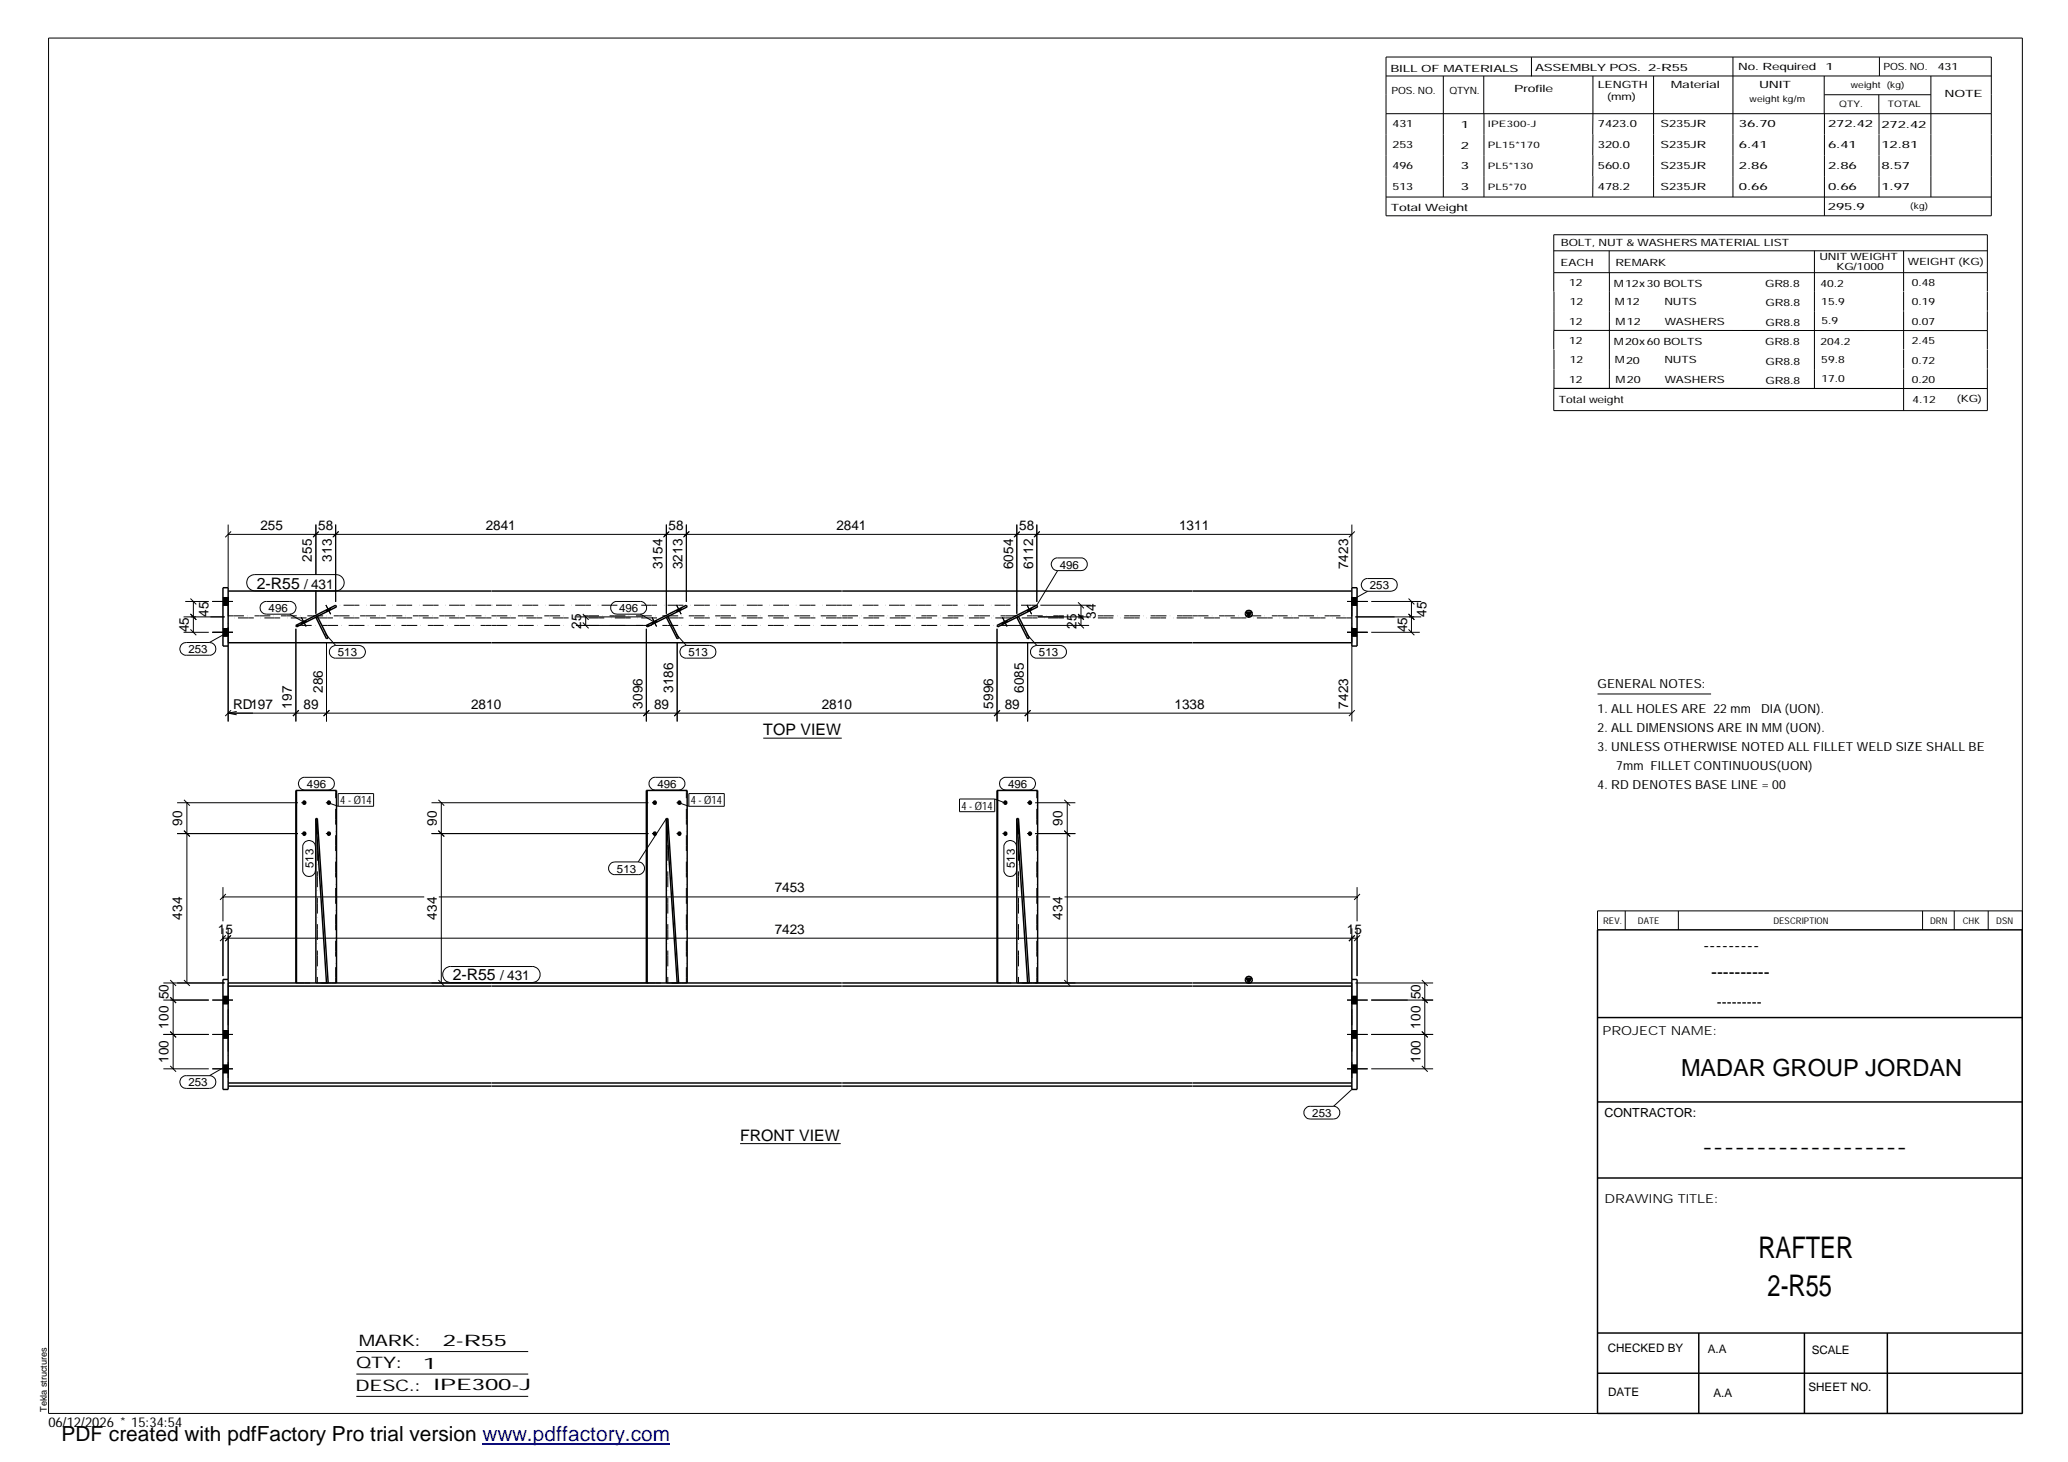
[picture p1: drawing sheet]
<svg xmlns="http://www.w3.org/2000/svg" width="420mm" height="297mm" viewBox="0 0 420 297" stroke-linecap="round" stroke-linejoin="round" font-family="sans-serif">
<g fill="none" stroke="#000" stroke-width=".2">
<path d="M9.9 7.7h401v279.5h-401zM281.6 11.6h123v32.2h-123zM281.6 15.4h123M293.2 15.4v24.6M301.5 15.4v7.7M311.1 11.6v3.9M323.6 15.4v16.2M336 15.4v24.6M352.1 11.6v28.4M370.6 15.4v7.7M370.7 19.2h21.6M381.7 19.2v3.9"/>
<path d="M381.8 11.6v3.8M392.3 15.4v24.6M281.6 23.1h123M301.5 23.1v16.9M323.6 31.6v4.2M323.6 35.8v4.2M370.7 23.1v20.7M381.8 23.1v16.9M281.6 40h123M315.7 55.4h88.1M315.7 51h88.1M315.7 59.3v7.8"/>
<path d="M326.9 51v4.4M327 55.4v23.5M368.6 51v27.9M386.8 51v8.2M386.8 59.3v3.8M403.8 59.2v-11.5h-88.1v11.6M403.8 59.3v3.8M315.7 78.9h88.1M315.7 71.1v7.8M386.8 63.2v7.8M386.8 71.1v3.8M386.8 75v8.4"/>
<path d="M403.8 63.2v7.8M403.8 71.1v3.8M403.8 75v8.4h-88.1v-4.5M403.8 67.2h-88.1v3.8M46.4 106.6v12.8M46.4 108.6h228.3M46.9 108l-1.1 1.2M50.6 117.2l.5-.3 .7-.2h16.5a1.65 1.65 0 0 1 1.6 1.7 1.65 1.65 0 0 1-1.6 1.6h-16.5a1.67 1.67 0 0 1-1.6-1 1.67 1.67 0 0 1 .4-1.8zM64.2 106.6v10.2M64.2 120v4.7M64.7 108.1l-1.1 1.1M64.8 108l-1.1 1"/>
<path d="M68.2 106.6v15.7M68.8 108l-1.2 1.2M135.4 106.6v18.1M135.9 108.1l-1.1 1.1M136 108l-1.1 1M138.9 109l1.1-1-1.1 1.2M139.4 106.6v15.7M206.6 106.6v18.1M207.1 108.1l-1.1 1.1M207.2 108l-1.1 1M210.7 106.6v15.7M211.2 108l-1.1 1.2"/>
<path d="M214 113.7l.6-.3h5a1.29 1.29 0 0 1 1.3 1.2 1.29 1.29 0 0 1-1.3 1.3h-4.7a1.31 1.31 0 0 1-1.2-.8 1.31 1.31 0 0 1 .3-1.4zM214.9 115.9l-4.2 7.1M274.7 106.6v12.8M275.3 108l-1.2 1.2M276.9 117.9l.7-.4h5a1.29 1.29 0 0 1 1.3 1.3 1.29 1.29 0 0 1-1.3 1.3h-4.7a1.31 1.31 0 0 1-1.2-.8 1.31 1.31 0 0 1 .2-1.4zM36.9 130.9l.4-.3 .5-.1h4.7a1.29 1.29 0 0 1 1.4 1.3 1.29 1.29 0 0 1-1.4 1.3h-4.7a1.31 1.31 0 0 1-1.1-.8 1.31 1.31 0 0 1 .2-1.4zM37.3 128.5h5.1M37.3 125.3h8.3M37.6 122.2h4.8M38.7 127.9l1.2 1.2M38.7 124.7l1.2 1.2M38.7 121.6l1.2 1.2"/>
<path d="M39.3 122.2v6.3M43.1 122.2h4.2M43.1 128.5h4.2M45.3 123h1.1M45.3 121.4h1.1M45.3 129.2h1.1M45.3 127.7h1.1M45.5 128.9l-3 1.6M46.4 131.3v15.3M53 122.8l.9-.6h4.9a1.29 1.29 0 0 1 1.4 1.3 1.29 1.29 0 0 1-1.4 1.3h-4.7a1.31 1.31 0 0 1-1.1-2zM58.8 124.8l3 1.6M60.1 127.7v18.9"/>
<path d="M61.2 125.4l1 1.9M61.2 126.5l.2 .3M62.1 126.1l.2 .3M66.1 128.8l2.1 2.3M66.2 122.9l1 1.9M66.2 124l.2 .3M66.3 130.5v16.1M67.1 123.6l.2 .3M67.3 131.5l.9-.4h4.7a1.29 1.29 0 0 1 1.4 1.3 1.29 1.29 0 0 1-1.4 1.3h-4.7a1.28 1.28 0 0 1-1.2-.8 1.28 1.28 0 0 1 .3-1.4zM117 127.1h13.6M117 125.3h13.6M118.4 126.5l1.2 1.2"/>
<path d="M118.4 124.7l1.2 1.2M119 125.3v1.8M124.4 122.6l.7-.4h5a1.29 1.29 0 0 1 1.3 1.3 1.29 1.29 0 0 1-1.3 1.3h-4.8a1.32 1.32 0 0 1-1.1-.8 1.32 1.32 0 0 1 .2-1.4zM130.1 124.8l3 1.6M131.3 127.7v18.9M132.5 125.4l.9 1.9M132.5 126.5l.1 .3M133.3 126.1l.2 .3M137.3 128.8l2.1 2.3M137.5 122.9l.9 1.9M137.5 124l.1 .3M137.6 130.5v16.1"/>
<path d="M138.3 123.6l.2 .3M138.5 131.5l.9-.4h4.7a1.29 1.29 0 0 1 1.4 1.3 1.29 1.29 0 0 1-1.4 1.3h-4.7a1.3 1.3 0 0 1-1.2-.8 1.3 1.3 0 0 1 .3-1.4zM202.6 127.7v18.9M203.2 127.1h18.1M203.7 125.4l.9 1.9M203.7 126.5l.1 .3M204.6 126.1l.1 .3M208.6 128.8l2.1 2.3M208.7 122.9l.9 1.9M208.7 124l.1 .3M208.8 130.5v16.1M209.5 123.6l.2 .3"/>
<path d="M209.8 131.5l.9-.4h4.7a1.29 1.29 0 0 1 1.3 1.3 1.29 1.29 0 0 1-1.3 1.3h-4.7a1.28 1.28 0 0 1-1.2-.8 1.28 1.28 0 0 1 .3-1.4zM210.9 125.3h10.7M211.4 123h10.2M219 126.5l1.2 1.2M219 124.7l1.1 1.1M219 122.4l1.2 1.2M219.1 124.8l1.1 1.1M219.6 123v4.1M273.7 122.2h4.2M273.7 128.5h4.2M274.7 123h1M274.7 121.4h1"/>
<path d="M274.7 129.2h1M274.7 127.7h1M274.7 131.3v15.3M275.4 125.3h13.4M277.9 120.1l-3 1.7M278.6 122.2h10.2M278.6 128.5h9.9M286.2 127.9l1.2 1.2M286.2 124.7l1.2 1.2M286.2 121.6l1.2 1.2M286.8 122.2v6.3M46.4 144.9h228.3"/>
<path d="M46.4 144.9l1.7 .3M46.9 144.3l-1.1 1.2M48.1 144.6l-1.7 .3M60.7 144.3l-1.2 1.2M60.8 158.5l.9-.6h4.9a1.29 1.29 0 0 1 1.3 1.3 1.29 1.29 0 0 1-1.3 1.3h-4.7a1.31 1.31 0 0 1-1.1-2zM66.9 144.3l-1.2 1.2M131.9 144.3l-1.2 1.2M132.1 158.5l.8-.6h5a1.29 1.29 0 0 1 1.3 1.3 1.29 1.29 0 0 1-1.3 1.3h-4.8a1.31 1.31 0 0 1-1-2zM138.2 144.3l-1.2 1.2M155.1 150h15.9M203.2 144.3l-1.2 1.2M203.3 158.5l.8-.6h5a1.29 1.29 0 0 1 1.3 1.3 1.29 1.29 0 0 1-1.3 1.3h-4.7a1.31 1.31 0 0 1-1.1-2z"/>
<path d="M209.4 144.3l-1.2 1.2M275.3 144.3l-1.2 1.2M324.6 141h23M36 169.4h24.5M36 163.1h24.5M37.4 168.8l1.2 1.2M37.4 162.5l1.2 1.2M38 163.1v36.6M61.2 169.4h1M61.2 163.1h1M61.9 171.1a1.31 1.31 0 0 1 1.4-.2 1.31 1.31 0 0 1 .8 1.2v4.7a1.29 1.29 0 0 1-1.3 1.3 1.29 1.29 0 0 1-1.3-1.3v-5zM66.2 169.4h1"/>
<path d="M66.2 163.1h1M66.7 163.1l2 .7M68.7 161.2h7.2v2.6h-7.2zM87.7 169.4h44M87.7 163.1h44M89.1 168.8l1.2 1.2M89.1 162.5l1.2 1.2M89.7 163.1v36.6M124.2 175.3l.7-.2h4.8a1.29 1.29 0 0 1 1.3 1.3 1.29 1.29 0 0 1-1.3 1.3h-4.8a1.3 1.3 0 0 1-1.2-.9 1.3 1.3 0 0 1 .5-1.5zM132.5 169.4h.9M132.5 163.1h.9M135.4 166.3l-5.7 8.8"/>
<path d="M137.5 169.4h.9M137.5 163.1h.9M137.9 163.1l2.1 .7M140 161.2h7.2v2.6h-7.2zM194.9 162.3h7.2v2.6h-7.2zM202.1 162.3l2 .8M203.7 169.4h.9M203.7 163.1h.9M204.3 171.1a1.31 1.31 0 0 1 1.4-.2 1.31 1.31 0 0 1 .8 1.2v4.7a1.29 1.29 0 0 1-1.2 1.3 1.29 1.29 0 0 1-1.3-1.3v-5zM208.7 169.4h.9M208.7 163.1h.9M210.3 169.4h8.2"/>
<path d="M210.3 163.1h8.2M216.2 168.8l1.2 1.2M216.2 162.5l1.2 1.2M216.8 163.1v36.6M33.2 199.7h12.4M34.6 199.1l1.2 1.2M35.2 199.7v17.5M37.4 199.1l1.2 1.2M45.3 182.2h40.9M45.3 180.2v7M45.3 188.6v9.7M45.3 190.6h230.4"/>
<path d="M45.9 181.6l-1.2 1.2M45.9 190l-1.2 1.2M46.4 188.6v10.4M46.9 190l-1.1 1.2M87.7 199.7h44M89.1 199.1l1.2 1.2M89.2 182.2h124.2M90.4 196.8l.9-.4h16.8a1.63 1.63 0 0 1 1.7 1.6 1.63 1.63 0 0 1-1.7 1.6h-16.5a1.63 1.63 0 0 1-1.5-1 1.63 1.63 0 0 1 .3-1.8zM210.3 199.7h8.2M216.2 199.1l1.2 1.2M216.3 182.2h59.4M274.7 188.6v10.4"/>
<path d="M275.3 190l-1.2 1.2 1.1-1.1M275.4 199.7h15.8M275.7 180.2v7M275.7 188.6v9.7M276.3 181.6l-1.2 1.2M276.3 190l-1.2 1.2M288.9 199.1l1.2 1.2M289.5 199.7v17.5M330.2 185.1v3.8M341 185.1v3.8M390.6 185.1v3.8M397 185.1v3.8"/>
<path d="M403.9 185.1v3.8M410.9 185.1h-86.3v3.8M33.2 203.2h9.2M33.2 210.2h9.2M33.2 217.2h9.2M34.6 216.6l1.2 1.1M34.6 209.6l1.2 1.2M34.6 202.6l1.2 1.2-1.2-1.1M36.7 219.1l.9-.5h4.9a1.29 1.29 0 0 1 1.4 1.2 1.29 1.29 0 0 1-1.4 1.3h-4.7a1.31 1.31 0 0 1-1.1-2zM43.1 203.2h4.2M43.1 210.2h4.2M43.1 217.2h4.2"/>
<path d="M45.3 203.9h1.1M45.3 202.4h1.1M45.3 210.9h1.1M45.3 209.4h1.1M45.3 218h1.1M45.3 216.4h1.1M45.5 216.9l-3 1.7M273.7 203.2h4.2M273.7 210.2h4.2M273.7 217.2h4.2M274.7 203.9h1M274.7 202.4h1"/>
<path d="M274.7 210.9h1M274.7 209.4h1M274.7 218h1M274.7 216.4h1M278.6 203.2h12.6M278.6 210.2h12.6M278.6 217.2h12.6M288.9 216.6l1.2 1.1M288.9 209.6l1.2 1.2M288.9 202.6l1.2 1.2M150.4 232.4h20.4M265.3 225.2l.6-.4h5a1.29 1.29 0 0 1 1.3 1.3 1.29 1.29 0 0 1-1.3 1.3h-4.7a1.29 1.29 0 0 1-1.2-.8 1.29 1.29 0 0 1 .3-1.4z"/>
<path d="M274.7 221.3l-3.8 3.5M72.4 274.6h34.9M72.4 279.2h34.9M72.4 283.7h34.9"/>
</g>
<g fill="#000">
<path d="M253.2 124.4h1.1l-.6 .9zM253.2 198.7h1.1l-.6 1z"/>
<path d="M45.3 121.4h1.1v1.6h-1.1z" fill-rule="evenodd"/>
<path d="M45.3 127.7h1.1v1.5h-1.1z" fill-rule="evenodd"/>
<path d="M45.3 121.4h1.1v1.6h-1.1z" fill-rule="evenodd"/>
<path d="M45.3 127.7h1.1v1.5h-1.1z" fill-rule="evenodd"/>
<path d="M45.3 121.4h1.1v1.6h-1.1z" fill-rule="evenodd"/>
<path d="M45.3 127.7h1.1v1.5h-1.1z" fill-rule="evenodd"/>
<path d="M61.2 126.5l.9-.4 .2 .3-.9 .4z" fill-rule="evenodd"/>
<path d="M61.2 126.5l.9-.4 .2 .3-.9 .4z" fill-rule="evenodd"/>
<path d="M66.2 124l.9-.4 .2 .3-.9 .4z" fill-rule="evenodd"/>
<path d="M66.2 124l.9-.4 .2 .3-.9 .4z" fill-rule="evenodd"/>
<path d="M132.5 126.5l.8-.4 .2 .3-.9 .4z" fill-rule="evenodd"/>
<path d="M132.5 126.5l.8-.4 .2 .3-.9 .4z" fill-rule="evenodd"/>
<path d="M137.5 124l.8-.4 .2 .3-.9 .4z" fill-rule="evenodd"/>
<path d="M137.5 124l.8-.4 .2 .3-.9 .4z" fill-rule="evenodd"/>
<path d="M203.7 126.5l.9-.4 .1 .3-.9 .4z" fill-rule="evenodd"/>
<path d="M203.7 126.5l.9-.4 .1 .3-.9 .4z" fill-rule="evenodd"/>
<path d="M208.7 124l.8-.4 .2 .3-.9 .4z" fill-rule="evenodd"/>
<path d="M208.7 124l.8-.4 .2 .3-.9 .4z" fill-rule="evenodd"/>
<path d="M274.7 127.7h1v1.5h-1z" fill-rule="evenodd"/>
<path d="M274.7 121.4h1v1.6h-1z" fill-rule="evenodd"/>
<path d="M274.7 127.7h1v1.5h-1z" fill-rule="evenodd"/>
<path d="M274.7 121.4h1v1.6h-1z" fill-rule="evenodd"/>
<path d="M274.7 127.7h1v1.5h-1z" fill-rule="evenodd"/>
<path d="M274.7 121.4h1v1.6h-1z" fill-rule="evenodd"/>
<path d="M204 169l.3-.1 .3 .1 .1 .6a.47 .47 0 0 1-.7 .2 .47 .47 0 0 1 0-.8z" fill-rule="evenodd"/>
<path d="M204 162.8a.4 .4 0 0 1 .4-.2 .4 .4 0 0 1 .3 .3v.4a.45 .45 0 0 1-.7 .2 .45 .45 0 0 1 0-.7z" fill-rule="evenodd"/>
<path d="M45.3 202.4h1.1v1.5h-1.1z" fill-rule="evenodd"/>
<path d="M45.3 202.4h1.1v1.5h-1.1z" fill-rule="evenodd"/>
<path d="M45.3 209.4h1.1v1.5h-1.1z" fill-rule="evenodd"/>
<path d="M45.3 209.4h1.1v1.5h-1.1z" fill-rule="evenodd"/>
<path d="M45.3 216.4h1.1v1.6h-1.1z" fill-rule="evenodd"/>
<path d="M45.3 216.4h1.1v1.6h-1.1z" fill-rule="evenodd"/>
<path d="M274.7 202.4h1v1.5h-1z" fill-rule="evenodd"/>
<path d="M274.7 202.4h1v1.5h-1z" fill-rule="evenodd"/>
<path d="M274.7 209.4h1v1.5h-1z" fill-rule="evenodd"/>
<path d="M274.7 209.4h1v1.5h-1z" fill-rule="evenodd"/>
<path d="M274.7 216.4h1v1.6h-1z" fill-rule="evenodd"/>
<path d="M274.7 216.4h1v1.6h-1z" fill-rule="evenodd"/>
<circle cx="61.8" cy="169.4" r=".47"/>
<circle cx="61.8" cy="163.1" r=".46"/>
<circle cx="66.8" cy="169.4" r=".47"/>
<circle cx="66.8" cy="163.1" r=".46"/>
<circle cx="133" cy="169.4" r=".47"/>
<circle cx="133" cy="163.1" r=".46"/>
<circle cx="138" cy="169.4" r=".47"/>
<circle cx="138" cy="163.1" r=".46"/>
<circle cx="209.2" cy="169.4" r=".47"/>
<circle cx="209.3" cy="163.1" r=".46"/>
</g>
<g fill="none" stroke="#000" stroke-width=".3">
<path d="M45.3 119.4h1.1v11.9h-1.1zM274.7 119.4h1v11.9h-1zM46.4 120.1h124.6M46.4 130.6h124.6M60.1 127.1l8.1-4.1 .2 .3-8.2 4.1zM64.5 125.3l2.2 4.3-.4 .2-2.1-4.4M131.3 127.1l8.1-4.1 .2 .3-8.1 4.1zM135.7 125.3l2.2 4.3-.3 .2-2.2-4.4M171.1 120.1h103.6M171.1 130.6h103.6M202.6 127.1l8.1-4.1 .1 .3-8.1 4.1zM206.9 125.3l2.2 4.3-.3 .2-2.2-4.4"/>
<path d="M253.2 124.4h1.1l-.6 .9zM60.2 160.6v39.1M64.2 166.3h.3l2.2 33.4M64.2 166.3l2.1 33.4M64.2 166.3v33.4M131.5 160.6v39.1M135.4 166.3h.3l2.2 33.4M135.4 166.3l2.2 33.4M135.4 166.3v33.4M202.7 160.6v39.1M206.6 166.3h.3l2.2 33.4M206.6 166.3l2.2 33.4"/>
<path d="M206.6 166.3v33.4M45.3 199h1.1v22.3h-1.1zM46.4 199.7h124.6M60.1 199.7v-39.1h8.3v39.1M131.3 199.7v-39.1h8.3v39.1M171.1 199.7h103.6M202.6 199.7v-39.1h8.2v39.1M253.2 198.7h1.1l-.6 1zM274.7 199h1v22.3h-1zM324.6 188.9h86.2l.1 98.3h-86.3zM46.4 200.3h124.6M171.1 200.3h103.6"/>
<path d="M324.6 206.7h86.3M46.4 220.7h124.6M46.4 220h124.6M171.1 220.7h103.6M171.1 220h103.6M324.6 239.3h86.3M324.6 223.9h86.3M324.6 270.8h86.3M324.6 279h86.3M345.1 270.8v16.4M366.6 270.8v16.4M383.5 270.8v16.4"/>
<circle cx="253.7" cy="124.7" r=".7"/>
<circle cx="253.7" cy="199.1" r=".71"/>
</g>
<g fill="none" stroke="#000" stroke-width=".2" stroke-dasharray="1.1 0 2.1 .7 0 1.4" stroke-linecap="butt">
<path d="M46.4 130.6v-10.5M46.4 125.1h53.4M60.1 127.1h39.7M64.2 125.4l.3-.1M99.8 125.5h-53.4M99.8 123h-31.6M99.9 125.1h15.6M99.9 127.1h15.6M115.5 125.5h-15.6M118.5 125.1h52.5M118.5 127.1h52.5M125.4 123h-25.5"/>
<path d="M135.4 125.4l.3-.1M171 125.5h-52.5M171 123h-41M171.1 125.1h45.1M171.1 127.1h31.5M206.6 125.4l.3-.1M210.7 123h-39.6M216.2 125.5h-45.1M219.1 125.1h1M220.1 125.5h-1M223.1 125.1h19.2M242.3 125.5h-19.2"/>
<path d="M242.3 125.1h32.4M274.7 130.6v-10.5M274.7 125.5h-32.4M64.5 166.3v33.4M135.7 166.3v33.4M206.9 166.3v33.4M46.4 199.7v21M64.2 199.7h2.5M68.2 199.7v-39.1M68.4 199.7h-8.3M135.4 199.7h2.5M139.4 199.7v-39.1"/>
<path d="M139.6 199.7h-8.3M206.6 199.7h2.5M210.7 199.7v-39.1M210.8 199.7h-8.2M274.7 199.7v21"/>
</g>
<path d="M98 293.3h38.2" fill="none" stroke="#00f" stroke-width=".3"/>
<g font-size="6.1">
<text x="357.3" y="255.5">RAFTER</text>
<text x="359.1" y="263.3">2-R55</text>
</g>
<text font-size="4.8" x="341.5" y="218.6">MADAR GROUP JORDAN</text>
<text font-size="4.2" x="12.5" y="292.7">PDF created with pdfFactory Pro trial version www.pdffactory.com</text>
<g font-size="3.6">
<text x="346.1" y="193.2">---------</text>
<text x="347.7" y="198.6">----------</text>
<text x="345.8" y="234.2">-------------------</text>
</g>
<g font-size="3.2">
<text x="52.2" y="119.6">2-R55</text>
<text x="155.1" y="149.4">TOP VIEW</text>
<text x="92" y="199.2">2-R55</text>
<text x="150.4" y="231.8">FRONT VIEW</text>
<text x="72.9" y="273.5">MARK:</text>
<text x="90" y="273.5">2-R55</text>
<text x="72.4" y="278">QTY:</text>
<text x="86" y="278.1">1</text>
<text x="72.2" y="282.6">DESC.:</text>
<text x="88.1" y="282.4">IPE300-J</text>
</g>
<text font-size="3" x="348.8" y="204.5">---------</text>
<g font-size="2.8">
<text x="52.9" y="107.6">255</text>
<text x="64.6" y="107.6">58</text>
<text x="98.7" y="107.6">2841</text>
<text x="135.8" y="107.6">58</text>
<text x="169.9" y="107.6">2841</text>
<text x="207.1" y="107.6">58</text>
<text x="239.6" y="107.6">1311</text>
<text x="61.8" y="119.6">/ 431</text>
<text x="63.4" y="114.2" transform="rotate(-90 63.4 114.2)">255</text>
<text x="67.4" y="114.2" transform="rotate(-90 67.4 114.2)">313</text>
<text x="134.6" y="115.7" transform="rotate(-90 134.6 115.7)">3154</text>
<text x="138.6" y="115.7" transform="rotate(-90 138.6 115.7)">3213</text>
<text x="205.8" y="115.7" transform="rotate(-90 205.8 115.7)">6054</text>
<text x="209.9" y="115.7" transform="rotate(-90 209.9 115.7)">6112</text>
<text x="273.9" y="115.7" transform="rotate(-90 273.9 115.7)">7423</text>
<text x="42.4" y="125.3" transform="rotate(-90 42.4 125.3)">45</text>
<text x="222.7" y="125.7" transform="rotate(-90 222.7 125.7)">34</text>
<text x="289.9" y="125.3" transform="rotate(-90 289.9 125.3)">45</text>
<text x="38.4" y="128.5" transform="rotate(-90 38.4 128.5)">45</text>
<text x="118.1" y="127.7" transform="rotate(-90 118.1 127.7)">25</text>
<text x="218.7" y="127.7" transform="rotate(-90 218.7 127.7)">25</text>
<text x="285.9" y="128.5" transform="rotate(-90 285.9 128.5)">45</text>
<text x="61.7" y="144">89</text>
<text x="65.6" y="140.8" transform="rotate(-90 65.6 140.8)">286</text>
<text x="95.7" y="144">2810</text>
<text x="132.9" y="144">89</text>
<text x="136.8" y="140.8" transform="rotate(-90 136.8 140.8)">3186</text>
<text x="167" y="144">2810</text>
<text x="204.1" y="144">89</text>
<text x="208" y="140.8" transform="rotate(-90 208 140.8)">6085</text>
<text x="238.6" y="144">1338</text>
<text x="47.4" y="144">RD197</text>
<text x="59.3" y="144" transform="rotate(-90 59.3 144)">197</text>
<text x="130.5" y="144" transform="rotate(-90 130.5 144)">3096</text>
<text x="201.8" y="144" transform="rotate(-90 201.8 144)">5996</text>
<text x="273.9" y="144" transform="rotate(-90 273.9 144)">7423</text>
<text x="37" y="167.8" transform="rotate(-90 37 167.8)">90</text>
<text x="88.8" y="167.8" transform="rotate(-90 88.8 167.8)">90</text>
<text x="215.9" y="167.8" transform="rotate(-90 215.9 167.8)">90</text>
<text x="157.4" y="181.3">7453</text>
<text x="37" y="186.9" transform="rotate(-90 37 186.9)">434</text>
<text x="44.3" y="189.7">15</text>
<text x="88.8" y="186.9" transform="rotate(-90 88.8 186.9)">434</text>
<text x="157.4" y="189.7">7423</text>
<text x="215.9" y="186.9" transform="rotate(-90 215.9 186.9)">434</text>
<text x="273.6" y="189.7">15</text>
<text x="34.2" y="203" transform="rotate(-90 34.2 203)">50</text>
<text x="101.6" y="199.2">/ 431</text>
<text x="288.6" y="203" transform="rotate(-90 288.6 203)">50</text>
<text x="34.2" y="209" transform="rotate(-90 34.2 209)">100</text>
<text x="288.6" y="209" transform="rotate(-90 288.6 209)">100</text>
<text x="34.2" y="216" transform="rotate(-90 34.2 216)">100</text>
<text x="288.6" y="216" transform="rotate(-90 288.6 216)">100</text>
<text x="9.8" y="290">06/12/2026 * 15:34:54</text>
</g>
<g font-size="2.5">
<text x="324.6" y="139.9">GENERAL NOTES:</text>
<text x="324.6" y="148.7">2. ALL DIMENSIONS ARE IN MM (UON).</text>
<text x="324.6" y="144.9">1. ALL HOLES ARE 22 mm</text>
<text x="357.8" y="144.9">DIA (UON).</text>
<text x="324.6" y="152.5">3. UNLESS OTHERWISE NOTED ALL FILLET WELD SIZE SHALL BE</text>
<text x="324.6" y="160.2">4. RD DENOTES BASE LINE = 00</text>
<text x="328.4" y="156.4">7mm FILLET CONTINUOUS(UON)</text>
<text x="325.6" y="210.3">PROJECT NAME:</text>
<text x="326" y="226.9">CONTRACTOR:</text>
<text x="326" y="244.4">DRAWING TITLE:</text>
</g>
<g font-size="2.4">
<text x="326.7" y="274.7">CHECKED BY</text>
<text x="347" y="275">A.A</text>
<text x="368.1" y="275.1">SCALE</text>
<text x="326.7" y="283.6">DATE</text>
<text x="348.1" y="283.9">A.A</text>
<text x="367.5" y="282.6">SHEET NO.</text>
</g>
<g font-size="2.3">
<text x="215.3" y="115.5">496</text>
<text x="278.3" y="119.7">253</text>
<text x="54.6" y="124.4">496</text>
<text x="125.8" y="124.4">496</text>
<text x="38.3" y="132.7">253</text>
<text x="68.6" y="133.3">513</text>
<text x="139.9" y="133.3">513</text>
<text x="211.1" y="133.3">513</text>
<text x="62.4" y="160.1">496</text>
<text x="133.6" y="160.1">496</text>
<text x="204.8" y="160.1">496</text>
<text x="69.1" y="163.4">4 - Ø14</text>
<text x="140.4" y="163.4">4 - Ø14</text>
<text x="195.3" y="164.5">4 - Ø14</text>
<text x="63.7" y="176.3" transform="rotate(-90 63.7 176.3)">513</text>
<text x="125.3" y="177.3">513</text>
<text x="206.2" y="176.3" transform="rotate(-90 206.2 176.3)">513</text>
<text x="38.3" y="220.7">253</text>
<text x="266.6" y="226.9">253</text>
</g>
<g font-size="2">
<text x="282.5" y="14.6">BILL OF MATERIALS</text>
<text x="311.9" y="14.4">ASSEMBLY POS.</text>
<text x="324.6" y="17.9">LENGTH</text>
<text x="334.9" y="14.4">2-R55</text>
<text x="339.5" y="17.9">Material</text>
<text x="353.1" y="14.2">No. Required</text>
<text x="357.4" y="17.9">UNIT</text>
<text x="370.9" y="14.2">1</text>
<text x="382.7" y="14.2">POS. NO.</text>
<text x="393.7" y="14.3">431</text>
<text x="282.7" y="19.1">POS. NO.</text>
<text x="294.5" y="19">QTYN.</text>
<text x="307.6" y="18.7">Profile</text>
<text x="326.5" y="20.4">(mm)</text>
<text x="395.1" y="19.6">NOTE</text>
<text x="282.9" y="25.8">431</text>
<text x="296.8" y="26">1</text>
<text x="324.7" y="25.9">7423.0</text>
<text x="337.4" y="25.9">S235JR</text>
<text x="353.3" y="25.9">36.70</text>
<text x="371.4" y="25.9">272.42</text>
<text x="382.3" y="25.9">272.42</text>
<text x="282.9" y="30">253</text>
<text x="282.9" y="34.3">496</text>
<text x="296.8" y="30.2">2</text>
<text x="296.8" y="34.4">3</text>
<text x="324.7" y="30.1">320.0</text>
<text x="324.7" y="34.4">560.0</text>
<text x="337.4" y="30.1">S235JR</text>
<text x="337.4" y="34.3">S235JR</text>
<text x="353.3" y="30.1">6.41</text>
<text x="353.3" y="34.4">2.86</text>
<text x="371.4" y="30.1">6.41</text>
<text x="371.4" y="34.3">2.86</text>
<text x="382.3" y="30.2">12.81</text>
<text x="382.3" y="34.4">8.57</text>
<text x="282.9" y="38.5">513</text>
<text x="296.8" y="38.6">3</text>
<text x="324.7" y="38.6">478.2</text>
<text x="337.4" y="38.6">S235JR</text>
<text x="353.3" y="38.6">0.66</text>
<text x="371.4" y="38.6">0.66</text>
<text x="382.3" y="38.6">1.97</text>
<text x="282.6" y="42.8">Total Weight</text>
<text x="371.4" y="42.7">295.9</text>
<text x="317.1" y="49.9">BOLT, NUT &amp; WASHERS MATERIAL LIST</text>
<text x="328.2" y="54">REMARK</text>
<text x="369.7" y="52.7">UNIT WEIGHT</text>
<text x="387.6" y="53.9">WEIGHT (KG)</text>
<text x="317.1" y="54">EACH</text>
<text x="318.8" y="58.1">12</text>
<text x="327.9" y="58.2">M12x30 BOLTS</text>
<text x="358.6" y="58.3">GR8.8</text>
<text x="369.9" y="58.2">40.2</text>
<text x="373.1" y="54.9">KG/1000</text>
<text x="388.4" y="58.2">0.48</text>
<text x="318.9" y="61.9">12</text>
<text x="328.1" y="62">M12</text>
<text x="338.2" y="62">NUTS</text>
<text x="358.7" y="62.3">GR8.8</text>
<text x="370" y="62">15.9</text>
<text x="370.1" y="65.9">5.9</text>
<text x="388.4" y="62">0.19</text>
<text x="388.4" y="66">0.07</text>
<text x="318.8" y="66">12</text>
<text x="318.8" y="69.9">12</text>
<text x="327.9" y="70">M20x60 BOLTS</text>
<text x="328.3" y="66">M12</text>
<text x="338.2" y="66">WASHERS</text>
<text x="358.6" y="70">GR8.8</text>
<text x="358.7" y="66.2">GR8.8</text>
<text x="369.9" y="70">204.2</text>
<text x="388.4" y="69.9">2.45</text>
<text x="318.8" y="77.8">12</text>
<text x="318.9" y="73.7">12</text>
<text x="328.1" y="73.8">M20</text>
<text x="328.3" y="77.8">M20</text>
<text x="338.2" y="73.8">NUTS</text>
<text x="338.2" y="77.8">WASHERS</text>
<text x="358.7" y="74.1">GR8.8</text>
<text x="358.7" y="78">GR8.8</text>
<text x="370" y="73.8">59.8</text>
<text x="370.1" y="77.7">17.0</text>
<text x="388.4" y="73.9">0.72</text>
<text x="388.4" y="77.8">0.20</text>
<text x="316.7" y="81.9">Total weight</text>
<text x="388.6" y="81.8">4.12</text>
<text x="397.6" y="81.7">(KG)</text>
</g>
<g font-size="1.9">
<text x="325.7" y="187.8">REV.</text>
<text x="332.8" y="187.6">DATE</text>
<text x="360.3" y="187.7">DESCRIPTION</text>
<text x="392.1" y="187.6">DRN</text>
<text x="398.8" y="187.6">CHK</text>
<text x="405.6" y="187.7">DSN</text>
<text x="9.5" y="286.8" transform="rotate(-90 9.5 286.8)">Tekla structures</text>
</g>
<g font-size="1.8">
<text x="376" y="17.9">weight (kg)</text>
<text x="355.5" y="20.7">weight kg/m</text>
<text x="373.6" y="21.7">QTY.</text>
<text x="383.5" y="21.8">TOTAL</text>
<text x="302.3" y="25.9">IPE300-J</text>
<text x="302.3" y="30.1">PL15*170</text>
<text x="302.3" y="34.3">PL5*130</text>
<text x="302.3" y="38.6">PL5*70</text>
<text x="388.1" y="42.4">(kg)</text>
</g>
</svg>
